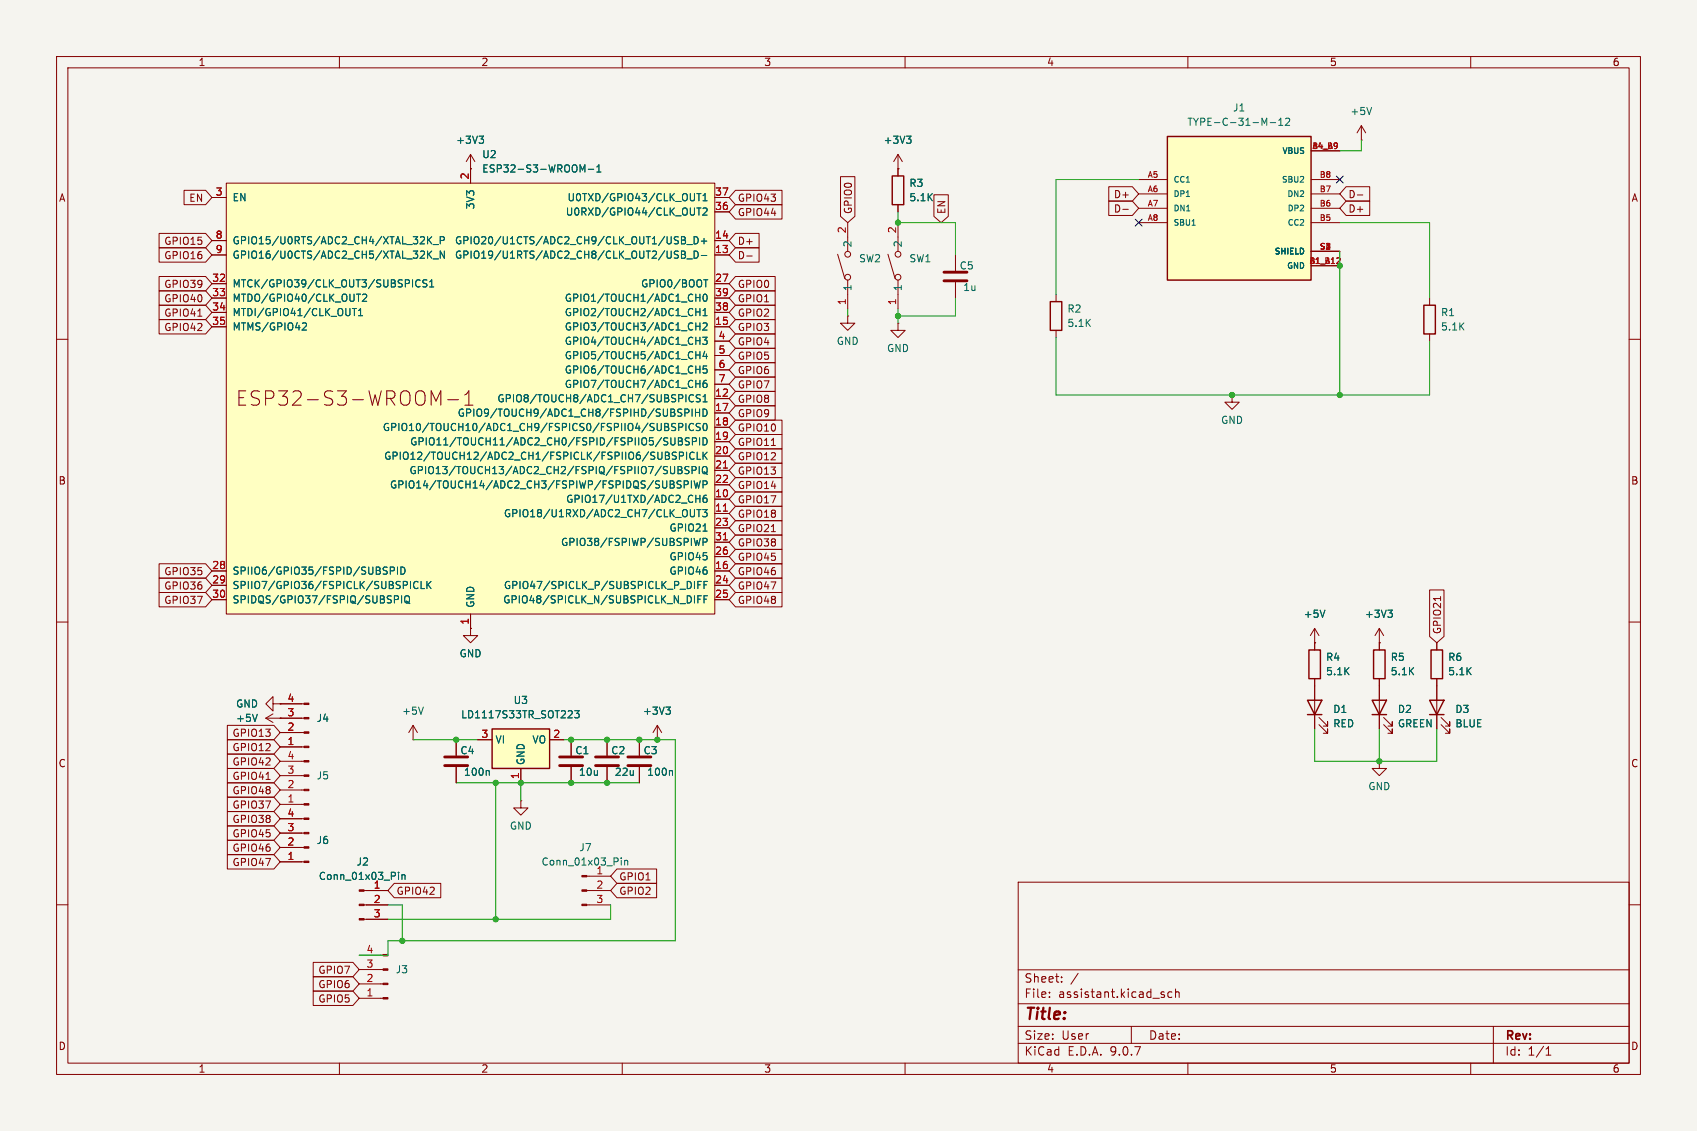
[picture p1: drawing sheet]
<svg xmlns="http://www.w3.org/2000/svg" width="300mm" height="200mm" viewBox="0 0 300 200" stroke-linecap="round" stroke-linejoin="round" font-family="sans-serif">
<path d="M0 0h300v200h-300z" fill="#f5f4ef" stroke="#f5f4ef" stroke-width=".18"/>
<g fill="none" stroke="#840000" stroke-width=".18">
<path d="M10 10h280v180h-280zM12 12h276v176h-276zM60 10v2M110 10v2M160 10v2M210 10v2M260 10v2M83.2 29.8h.1M83.2 27.3l-.8 1.3M83.2 27.3l.7 1.3M83.2 27.3v2.5M158.7 29.8h.1"/>
<path d="M158.7 27.3l-.7 1.3M158.7 27.3l.8 1.3M158.7 27.3v3.8M158.7 36.2v1.3M149.9 55.9v1.3h1.2l-1.2 1.2-1.3-1.2h1.3M149.9 55.9h.1M158.7 57.2v1.2h1.3l-1.3 1.3-1.2-1.3h1.2M158.7 57.2h.1M10 60h2M288 60h2M10 110h2M288 110h2"/>
<path d="M80.6 130.8v2.8M80.6 135.6v2.8M101 130.8v2.8M101 135.6v2.8M107.3 130.8v2.8M107.3 135.6v2.8M180 156h108v32h-108zM10 160h2M180 177.5h108M180 171.5h108M185.5 176.2v.2M185.5 175.5v.1"/>
<path d="M187.7 173.5v.2M187.7 172.8v.1M190.6 172.1l-1.3 1.9M205.7 175.9l.2 .2-.2 .3M205.7 175.4l.1 .1M207.2 175.5l-.5-.1-.2 .3v.4l.1 .2h.6M207.8 175.5l.2-.1 .4 .1 .1 .9M207.8 174.9v1.5M288 160h2M60 188v2M110 188v2M160 188v2"/>
<path d="M180 184.5h108M180 181.5h108M200 181.5v3M210 188v2M260 188v2M264 181.5v6.5M273.3 186.6h.9M273.3 185.5l.4-.4v1.5"/>
</g>
<path d="M78.6 133.9h4.1M78.6 135.4h4.1M98.9 133.9h4.1M98.9 135.4h4.1M105.3 133.9h4M105.3 135.4h4" fill="none" stroke="#840000" stroke-width=".51"/>
<path d="M84.7 24.1h.8l-.4 .5M85.2 24.6l.3 .2v.3l-.3 .2M160.3 24.1h.7l-.4 .5M160.8 24.6l.2 .2v.3l-.2 .2M86.3 136.3l.2 .1v.7" fill="none" stroke="#006464" stroke-width=".18"/>
<path d="M157.7 31.1h2.1v5.1h-2.1z" fill="none" stroke="#840000" stroke-width=".25"/>
<path d="M40 32.4h86.4v76.2h-86.4z" fill="#ffffc2"/>
<g fill="none" stroke="#840000" stroke-width=".18">
<path d="M37.5 34.9h2.5M40 32.4h86.4v76.2h-86.4zM83.2 29.8v2.6M126.4 34.9h2.5M126.4 37.5h2.5M37.5 42.5h2.5M37.5 45.1h2.5M37.5 50.2h2.5M37.5 52.7h2.5M37.5 55.2h2.5M37.5 57.8h2.5M126.4 42.5h2.5"/>
<path d="M126.4 45.1h2.5M126.4 50.2h2.5M126.4 52.7h2.5M126.4 55.2h2.5M126.4 57.8h2.5M77.1 70.9l.8-1.8v2.6M79.1 70.7h2M82.2 71.7h1.4M82.2 69.8l.7-.7v2.6M126.4 60.3h2.5M126.4 62.9h2.5M126.4 65.4h2.5"/>
<path d="M126.4 67.9h2.5M126.4 70.5h2.5M126.4 73h2.5M126.4 75.6h2.5M126.4 78.1h2.5M126.4 80.6h2.5M126.4 83.2h2.5M126.4 85.7h2.5M126.4 88.3h2.5M126.4 90.8h2.5M126.4 93.3h2.5M126.4 95.9h2.5"/>
<path d="M126.4 98.4h2.5M37.5 101h2.5M37.5 103.5h2.5M37.5 106h2.5M83.2 111.1v1.3h1.3l-1.3 1.3-1.3-1.3h1.3M83.2 111.1h.1M83.2 108.6v2.5M126.4 101h2.5M126.4 103.5h2.5M126.4 106h2.5M243.8 113.7h.1M243.8 111.1l-.7 1.3"/>
<path d="M243.8 111.1l.8 1.3M243.8 111.1v2.6M47 127h6.7M47 127l1.3 .8M48.3 124.5v1.2l-1.3-1.2 1.3-1.3v1.3h1.2M48.3 126.2l-1.3 .8M49.5 124.5h.1M49.5 127h.1M49.5 139.7h4.2M49.5 137.2h4.2M49.5 134.6h4.2M49.5 132.1h4.2"/>
<path d="M49.5 129.5h4.2M49.5 124.5h4.2M73 130.8h.1M73 128.3l-.7 1.2M73 128.3l.8 1.2M73 128.3v2.5M113 130.8v2.8M113 135.6v2.8M116.2 130.8h.1M116.2 128.3l-.8 1.2M116.2 128.3l.8 1.2M116.2 128.3v2.5"/>
<path d="M49.5 142.2h4.2M49.5 152.4h4.2M49.5 149.9h4.2M49.5 147.3h4.2M49.5 144.8h4.2M64.4 157.5h4.2M92.1 141.6v1.3h1.2l-1.2 1.2-1.3-1.2h1.3M92.1 141.6h.1M103.7 154.9h4.2M103.7 157.5h4.2M63.5 176.5h4.2M63.5 174h4.2"/>
<path d="M63.5 171.5h4.2M63.5 168.9h4.2M64.4 160h4.2M64.4 162.6h4.2M103.7 160h4.2"/>
</g>
<g fill="none" stroke="#006464" stroke-width=".18">
<path d="M103 30.1l.4-.9v1.2M104 29.9h1M105.5 30.4h.7M105.5 29.5l.4-.3v1.2M123.2 34.2h.7M123.2 36.8h.7M123.6 34.2v1.3M123.6 36.8v1.2M124.3 35.5h.7M124.3 34.6l.3-.4v1.3M124.3 36.9l.5-.1 .2 .3-.8 .9h.8M53.6 57.1l.5 .1 .1 .3-.8 .9h.8"/>
<path d="M62.3 54.6h.7M62.7 54.6v1.2M63 52h.7M63.4 52v1.3M63.4 55.8h.7M63.4 54.9l.3-.3v1.2M64.1 52.1l.5-.1 .2 .4-.8 .9h.8M74.3 49.6a.6 .6 0 0 0-.9 .4 .6 .6 0 0 0 .6 .7l.3-.1M75.5 49.5h-.5l-.2 .1v.4l.6 .2 .1 .3-.3 .2h-.5M75.6 41.9v1.2M75.6 44.4v1.3M75.8 42.4l.5 .7"/>
<path d="M75.8 44.9l.5 .8M76 50.7h.7M76 49.8l.3-.3v1.2M76.3 41.9l-.7 .7M76.3 44.4l-.7 .7M76.6 43.2h.9M76.6 45.8h.9M77.8 42.5h.6l.2-.2-.1-.3-.7-.1v1.2M78.6 44.4v1.3l-.8-1.3v1.3M119.7 44.4l.2 .1M119.9 45.2v.3M120.5 41.9h.4l.2 .2-.2 .4 .2 .1 .1 .3-.2 .2h-.5z"/>
<path d="M120.5 44.4h.4l.2 .2-.2 .4 .2 .1 .1 .3-.2 .3h-.5zM120.5 42.5h.4M120.5 45h.4M121.4 43.2h1M121.4 45.8h1M122.7 41.9a.64 .64 0 0 1 .7 .6 .64 .64 0 0 1-.7 .6zM122.7 44.4a.64 .64 0 0 1 .7 .6 .64 .64 0 0 1-.7 .7zM123 52.6h.7M123 54.6v1.2M123 55.2h.7M123 57.7h.7M123.7 52v1.3"/>
<path d="M123.7 54.6v1.2M123.7 57.1v1.3M123.7 59.6v1.3M124 42.6h.9M124 45.2h.9M124.2 59.6h.8l-.4 .5 .3 .1v.6l-.1 .1-.6-.1M124.3 55.8h.7M124.3 57.2l.5-.1 .2 .4-.8 .9h.8M124.3 54.9l.3-.3v1.2M124.4 49.5h.7M124.4 52.1l.2-.1a.68 .68 0 0 1 .4 .6 .68 .68 0 0 1-.4 .7l-.2-.1-.1-.4zM124.5 42.2v.9"/>
<path d="M124.8 49.5v1.2M119.3 77.4v1l-.1 .2-.4 .1M119.4 74.9h-.4l-.2 .1v.4l.5 .2 .1 .3-.2 .2h-.5M119.9 77.4h.5l.2 .3-.2 .3 .2 .1 .1 .3-.3 .3h-.5zM119.9 78h.5M120 75.5h.6l.1-.2v-.3l-.7-.1v1.2M121.1 73l.6-.1 .1-.1-.1-.3-.6-.2v1.3M121.3 74.9v1.2M121.4 80v1.2M121.9 77.5l-.5-.1-.2 .1v.4l.5 .2 .2 .3-.3 .3-.5-.1M122.3 72.3v1.3M122.4 78.1l.6-.1 .1-.2v-.3l-.7-.1v1.3"/>
<path d="M122.6 69.9a.6 .6 0 0 0-.8 .4 .6 .6 0 0 0 .5 .8l.3-.2M122.6 75a.6 .6 0 0 0-.8 .4 .6 .6 0 0 0 .5 .7l.3-.1M123 72.3v1.3M123 72.9h.7M123 60.2h.7M123 62.8h.7M123 65.3h.7M123 67.9h.7M123.3 80v1.2h.6M123.7 72.3v1.3M123.7 77.4v1.3M123.7 62.2v1.2"/>
<path d="M123.7 64.7v1.3M123.7 67.3v1.2M123.8 69.9l-.5-.1-.2 .1v.4l.6 .2 .1 .3-.2 .3-.5-.1M123.8 74.9h-.5l-.2 .1v.4l.6 .2 .1 .3-.2 .2h-.5M124.3 72.3a.64 .64 0 0 1 .7 .7 .64 .64 0 0 1-.7 .6zM124.3 77.4a.64 .64 0 0 1 .7 .6 .64 .64 0 0 1-.7 .7zM124.3 80v1.2M124.3 70.2l.3-.4v1.3M124.3 71.1h.7M124.4 75l.2-.1a.68 .68 0 0 1 .4 .6 .68 .68 0 0 1-.4 .6l-.2-.1-.1-.3zM124.6 62.1l-.3 .9h.8M124.9 67.3h-.4a.86 .86 0 0 0 0 1.2l.4-.1 .1-.4-.2-.3-.4 .1-.1 .2"/>
<path d="M124.9 62.6v.8M124.9 64.7h-.6v.6l.2-.1 .4 .1 .1 .1-.1 .5-.1 .1-.5-.1M125 80l-.7 .7M118.8 80.3l.8 .6-.3 .3h-.5M119.3 82.5v1l-.3 .3M119.6 80h-.5l-.3 .2M119.9 82.5h.4l.2 .2-.2 .4 .2 .1 .1 .3-.2 .3h-.5zM119.9 83.1h.4M120.1 80.6h.6l.1-.2v-.3l-.7-.1v1.2M120.4 85.1l-.5-.1-.2 .2v.3l.6 .3 .1 .3-.2 .2-.5-.1M121 85.7l.6-.1 .1-.1-.1-.3-.6-.2v1.3M121.8 82.6l-.5-.1-.2 .1v.4l.6 .2 .1 .3-.2 .3-.5-.1"/>
<path d="M122 90.1v1l.3 .3 .3-.1 .2-.2v-1M122.2 85v1.3M122.3 83.2l.7-.1 .1-.2-.1-.3-.7-.1v1.3M122.7 80.1a.6 .6 0 0 0-.8 .4 .6 .6 0 0 0 .6 .7l.2-.1M122.7 85l.3 1.3 .3-.9 .2 .9 .3-1.3M123 87.6v1.2M123 88.2h.7M123.2 90.1h.7M123.6 90.1v1.3M123.6 82.5v1.3M123.7 87.6v1.2M123.8 95.2l-.3 1.3-.2-.9-.3 .9"/>
<path d="M124.2 82.7l.3-.2a.43 .43 0 0 1 .5 .4v.4a.42 .42 0 0 1-.4 .5 .42 .42 0 0 1-.4-.5zM124.2 90.1h.8l-.4 .5 .3 .1v.6l-.1 .1-.6-.1M124.3 85.7l.6-.1 .1-.1-.1-.3-.6-.2v1.3M124.3 95.9l.6-.1 .1-.2-.1-.3-.6-.1v1.3M124.3 93.9h.7M124.4 83.5l.7 .4M124.5 80.5l.5 .7M124.9 87.6h-.4a.86 .86 0 0 0 0 1.2l.4-.1 .1-.4-.2-.2h-.4l-.1 .2M68 100.9l.3 .1 .2 .3-.3 .2h-.3M68 100.3h.5M69 100.9h.6l.1-.2v-.3l-.7-.1v1.2M69.7 106h.6l.2-.2-.1-.3-.7-.1v1.2"/>
<path d="M70.3 100.3v1.2M70.9 100.3a.64 .64 0 0 1 .7 .6 .64 .64 0 0 1-.7 .6zM71 105.4v1.2M71.6 105.5l.2-.1a.43 .43 0 0 1 .6 .4v.4a.42 .42 0 0 1-.4 .4 .42 .42 0 0 1-.5-.4zM71.8 106.3l.6 .4M72.6 102.8v1.3M73.9 102.9a.6 .6 0 0 0-.8 .5 .6 .6 0 0 0 .6 .7l.2-.1M74.4 102.8v1.3h.6M75.5 102.8v1.3M75.7 103.4l.5 .7M76.2 102.8l-.7 .7M122.8 102.8v1.3"/>
<path d="M122.8 105.4v1.2M123.4 103.4h.4M123.4 106h.4M124 102.8h-.6v1.3M124 105.4h-.6v1.2M124.5 103.4h.4M124.5 106h.4M125.1 102.8h-.6v1.3M125.1 105.4h-.6v1.2M245.4 107.9h.7l-.4 .5M245.9 108.4l.2 .2v.3l-.2 .3M45.5 126.3l-.4 1.3"/>
<path d="M74.8 125l-.4 1.3M117.7 125h.8l-.4 .5M118.3 125.5l.2 .3v.3l-.2 .2M118.7 136.3l.2 .1v.7M70.5 154.2v.2M70.5 154.7v.8M71.1 154.8l.1-.1h.3l.1 .8M71.1 154.7v.8M109.8 151.7v.1M109.8 152.1v.9M110.4 152.1v.9M110.4 152.3l.2-.2 .3 .1 .1 .8"/>
</g>
<path d="M127.9 82.8h.7M127.9 90.4h.7M127.9 95.5h.7" fill="none" stroke="#a90000" stroke-width=".18"/>
<path d="M111 133.9h4.1M111 135.4h4.1" fill="none" stroke="#840000" stroke-width=".51"/>
<g fill="#840000" stroke="#840000" stroke-width=".18">
<path d="M102.9 154.8h.8v.3h-.8z"/>
<path d="M102.9 157.4h.8v.2h-.8z"/>
<path d="M102.9 159.9h.8v.2h-.8z"/>
<path d="M53.7 142.1h.9v.3h-.9z"/>
<path d="M53.7 139.6h.9v.2h-.9z"/>
<path d="M53.7 137h.9v.3h-.9z"/>
<path d="M53.7 134.5h.9v.2h-.9z"/>
<path d="M53.7 132h.9v.2h-.9z"/>
<path d="M53.7 129.4h.9v.3h-.9z"/>
<path d="M53.7 126.9h.9v.2h-.9z"/>
<path d="M53.7 124.3h.9v.3h-.9z"/>
<path d="M63.5 157.4h.9v.2h-.9z"/>
<path d="M63.5 159.9h.9v.2h-.9z"/>
<path d="M63.5 162.4h.9v.3h-.9z"/>
<path d="M67.7 176.4h.9v.3h-.9z"/>
<path d="M67.7 173.9h.9v.2h-.9z"/>
<path d="M67.7 171.3h.9v.3h-.9z"/>
<path d="M67.7 168.8h.9v.2h-.9z"/>
<path d="M53.7 152.3h.9v.2h-.9z"/>
<path d="M53.7 149.7h.9v.3h-.9z"/>
<path d="M53.7 147.2h.9v.2h-.9z"/>
<path d="M53.7 144.7h.9v.2h-.9z"/>
</g>
<path d="M87 128.9h10.2v7h-10.2z" fill="#ffffc2"/>
<path d="M185.7 53.3h2v5.1h-2zM251.7 54h2v5.1h-2zM242.8 114.9h2.1v5.1h-2.1zM87 128.9h10.2v7h-10.2zM242.6 123.8h2.5l-1.3 2.6zM242.6 126.4h2.5M252.7 123.8h2.6l-1.3 2.6zM252.7 126.4h2.6" fill="none" stroke="#840000" stroke-width=".25"/>
<g fill="none" stroke="#840000" stroke-width=".18">
<path d="M149.9 39.4v5.1M158.7 39.4v5.1M148.1 45l1.2 4.3M149.9 49.5v5.1M157 45l1.2 4.3M158.7 49.5v5.1M186.7 52.1v1.2M186.7 58.4v1.3M252.7 52.7v1.3M252.7 59.1v1.2M217.8 69.9v1.2h1.3l-1.3 1.3-1.3-1.3h1.3M217.8 69.9h.1"/>
<path d="M243.8 113.7v1.2M84.5 130.8h2.5M92.1 135.9v2.5M97.2 130.8h2.5M243.8 120v8.9M244.6 128.1l1.5 1.6v-.8v.8h-.7M244.6 126.9l1.5 1.5v-.8v.8h-.7M254 121.3v7.6M254.8 128.1l1.5 1.6v-.8v.8h-.8M254.8 126.9l1.5 1.5v-.8v.8h-.8"/>
<circle cx="149.9" cy="45" r=".51"/>
<circle cx="149.9" cy="49" r=".51"/>
<circle cx="158.7" cy="45" r=".51"/>
<circle cx="158.7" cy="49" r=".51"/>
</g>
<path d="M101.6 125.7h.8l-.4 .5 .3 .1v.5l-.2 .1-.5-.1" fill="none" stroke="#006464" stroke-width=".18"/>
<path d="M206.4 24.1h25.4v25.4h-25.4z" fill="#ffffc2"/>
<path d="M206.4 24.1h25.4v25.4h-25.4zM231.4 114.9h2v5.1h-2zM253 114.9h2v5.1h-2zM231.1 123.8h2.6l-1.3 2.6zM231.1 126.4h2.6" fill="none" stroke="#840000" stroke-width=".25"/>
<g fill="none" stroke="#840000" stroke-width=".18">
<path d="M32.5 33.7h3.9l1.1 1.2-1.1 1.3h-3.9zM37.5 34.9h2.5M83.2 29.8h.1M83.2 29.8v2.6M126.4 34.9h2.5M126.4 37.5h2.5M130 33.7h8.2v2.5h-8.2l-1.1-1.3zM130 36.2h8.2v2.5h-8.2l-1.1-1.2zM148.6 31.2h2.5v7.1l-1.2 1.1-1.3-1.1zM158.7 29.8h.1M158.7 29.8v1.3M158.7 36.2v1.3"/>
<path d="M165.1 34.4h2.5v3.9l-1.2 1.1-1.3-1.1zM196 33h4.2l1.1 1.3-1.1 1.3h-4.2zM196 35.6h4.2l1.1 1.2-1.1 1.3h-4.2zM198.5 37h1M201.3 31.8h5.1M201.3 34.3h5.1M201.3 36.8h5.1M201.3 39.4h5.1M231.8 31.8h5.1M231.8 34.3h5.1M231.8 36.8h5.1M231.8 39.4h5.1"/>
<path d="M231.8 26.7h5.1M238 35.6h4.1v2.5h-4.1l-1.1-1.3zM238 33h4.1v2.6h-4.1l-1.1-1.3zM240 34.5h.9M240.7 24.8h.1M240.7 22.2l-.8 1.3M240.7 22.2l.7 1.3M240.7 22.2v2.6M28.1 43.8h8.3l1.1 1.3-1.1 1.3h-8.3zM28.1 51.4h8.3l1.1 1.3-1.1 1.3h-8.3zM28.1 54h8.3l1.1 1.2-1.1 1.3h-8.3zM28.1 48.9h8.3l1.1 1.3-1.1 1.2h-8.3z"/>
<path d="M28.1 56.5h8.3l1.1 1.3-1.1 1.3h-8.3zM28.1 41.3h8.3l1.1 1.2-1.1 1.3h-8.3zM35 55.9h.7M37.5 42.5h2.5M37.5 45.1h2.5M37.5 50.2h2.5M37.5 52.7h2.5M37.5 55.2h2.5M37.5 57.8h2.5M126.4 42.5h2.5M126.4 45.1h2.5M126.4 50.2h2.5"/>
<path d="M126.4 52.7h2.5M126.4 55.2h2.5M126.4 57.8h2.5M130 41.3h4.2v2.5h-4.2l-1.1-1.3zM130 56.5h7v2.6h-7l-1.1-1.3zM130 59.1h7v2.5h-7l-1.1-1.3zM130 43.8h4.2v2.6h-4.2l-1.1-1.3zM130 48.9h7v2.5h-7l-1.1-1.2zM130 51.4h7v2.6h-7l-1.1-1.3zM130 54h7v2.5h-7l-1.1-1.3zM132 45.3h1M168.9 45.1v2.8"/>
<path d="M168.9 49.9v2.8M231.8 44.5h5.1M231.8 47h5.1M126.4 60.3h2.5M126.4 62.9h2.5M126.4 65.4h2.5M126.4 67.9h2.5M126.4 70.5h2.5M126.4 73h2.5M126.4 75.6h2.5M126.4 78.1h2.5M130 71.8h7v2.5h-7l-1.1-1.3z"/>
<path d="M130 69.2h7v2.6h-7l-1.1-1.3zM130 66.7h7v2.5h-7l-1.1-1.3zM130 79.4h8.2v2.5h-8.2l-1.1-1.3zM130 74.3h8.2v2.5h-8.2l-1.1-1.2zM130 76.8h8.2v2.6h-8.2l-1.1-1.3zM130 61.6h7v2.5h-7l-1.1-1.2zM130 64.1h7v2.6h-7l-1.1-1.3zM136.4 78.8h.7M28.1 99.7h8.3l1.1 1.3-1.1 1.2h-8.3zM126.4 80.6h2.5M126.4 83.2h2.5M126.4 85.7h2.5"/>
<path d="M126.4 88.3h2.5M126.4 90.8h2.5M126.4 93.3h2.5M126.4 95.9h2.5M126.4 98.4h2.5M130 92.1h8.2v2.5h-8.2l-1.1-1.3zM130 81.9h8.2v2.6h-8.2l-1.1-1.3zM130 84.5h8.2v2.5h-8.2l-1.1-1.3zM130 87h8.2v2.5h-8.2l-1.1-1.2zM130 94.6h8.2v2.6h-8.2l-1.1-1.3zM130 89.5h8.2v2.6h-8.2l-1.1-1.3zM130 99.7h8.2v2.5h-8.2l-1.1-1.2z"/>
<path d="M130 97.2h8.2v2.5h-8.2l-1.1-1.3zM136.4 94h.7M28.1 102.2h8.3l1.1 1.3-1.1 1.3h-8.3zM28.1 104.8h8.3l1.1 1.2-1.1 1.3h-8.3zM37.5 101h2.5M37.5 103.5h2.5M37.5 106h2.5M83.2 111.1h.1M83.2 108.6v2.5M126.4 101h2.5M126.4 103.5h2.5M126.4 106h2.5"/>
<path d="M130 102.2h8.2v2.6h-8.2l-1.1-1.3zM130 104.8h8.2v2.5h-8.2l-1.1-1.3zM232.4 113.7h.1M232.4 111.1l-.8 1.3M232.4 111.1l.8 1.3M232.4 111.1v3.8M243.8 113.7h.1M243.8 113.7v1.2M252.7 104.3h2.6v8.3l-1.3 1.1-1.3-1.1zM254 113.7v1.2M254.7 105.5v.7M40.2 128.3h8.2l1.1 1.2-1.1 1.3h-8.2z"/>
<path d="M40.2 130.8h8.2l1.1 1.3-1.1 1.3h-8.2zM40.2 133.3h8.2l1.1 1.3-1.1 1.3h-8.2zM40.2 135.9h8.2l1.1 1.3-1.1 1.2h-8.2zM40.2 138.4h8.2l1.1 1.3-1.1 1.3h-8.2zM47 137.8h.8M49.5 127h.1M49.5 124.5h.1M49.5 132.1h3.8M49.5 129.5h3.8M49.5 127h3.8M49.5 124.5h3.8M80.6 130.8v2.8"/>
<path d="M80.6 135.6v2.8M84.5 130.8h2.5M92.1 135.9v2.5M97.2 130.8h2.5M101 130.8v2.8M101 135.6v2.8M107.3 130.8v2.8M107.3 135.6v2.8M113 130.8v2.8M113 135.6v2.8M116.2 130.8h.1M232.4 120v8.9"/>
<path d="M233.2 128.1l1.5 1.6v-.8v.8h-.8M233.2 126.9l1.5 1.5v-.8v.8h-.8M243.8 134.6v1.3h1.3l-1.3 1.3-1.2-1.3h1.2M243.8 134.6h.1M243.8 120v3.8M243.8 126.4v2.5M254 120v3.8M254 126.4v2.5M40.2 143.5h8.2l1.1 1.3-1.1 1.3h-8.2zM40.2 141h8.2l1.1 1.2-1.1 1.3h-8.2zM40.2 151.1h8.2l1.1 1.3-1.1 1.3h-8.2zM40.2 148.6h8.2l1.1 1.3-1.1 1.2h-8.2z"/>
<path d="M40.2 146h8.2l1.1 1.3-1.1 1.3h-8.2zM49.5 152.4h3.8M49.5 149.9h3.8M49.5 147.3h3.8M49.5 144.8h3.8M64.8 157.5h3.8M69.7 156.2h8.2v2.6h-8.2l-1.1-1.3zM109.1 153.7h7v2.5h-7l-1.2-1.3zM109.1 156.2h7v2.6h-7l-1.2-1.3zM55.4 175.3h7l1.1 1.2-1.1 1.3h-7zM55.4 170.2h7l1.1 1.3-1.1 1.2h-7zM55.4 172.7h7l1.1 1.3-1.1 1.3h-7z"/>
<path d="M64.8 160h3.8M64.8 162.6h3.8"/>
</g>
<g fill="none" stroke="#006464" stroke-width=".18">
<path d="M242.5 19l-.4 1.3M84.7 24.1h.8l-.4 .5M85.2 24.6l.3 .2v.3l-.3 .2M103 30.1l.4-.9v1.2M104 29.9h1M105.5 30.4h.7M105.5 29.5l.4-.3v1.2M123.2 34.2h.7M123.2 36.8h.7M123.6 34.2v1.3M123.6 36.8v1.2M124.3 35.5h.7"/>
<path d="M124.3 34.6l.3-.4v1.3M124.3 36.9l.5-.1 .2 .3-.8 .9h.8M160.3 24.1h.7l-.4 .5M160.8 24.6l.2 .2v.3l-.2 .2M210.7 39.8h.6M224.5 21.7h1M226.1 22.2h.7M226.1 21.3l.3-.4v1.3M227.3 21l.5-.1 .2 .4-.8 .9h.8M53.6 57.1l.5 .1 .1 .3-.8 .9h.8M62.3 54.6h.7M62.7 54.6v1.2"/>
<path d="M63 52h.7M63.4 52v1.3M63.4 55.8h.7M63.4 54.9l.3-.3v1.2M64.1 52.1l.5-.1 .2 .4-.8 .9h.8M74.3 49.6a.6 .6 0 0 0-.9 .4 .6 .6 0 0 0 .6 .7l.3-.1M75.5 49.5h-.5l-.2 .1v.4l.6 .2 .1 .3-.3 .2h-.5M75.6 41.9v1.2M75.6 44.4v1.3M75.8 42.4l.5 .7M75.8 44.9l.5 .8M76 50.7h.7"/>
<path d="M76 49.8l.3-.3v1.2M76.3 41.9l-.7 .7M76.3 44.4l-.7 .7M76.6 43.2h.9M76.6 45.8h.9M77.8 42.5h.6l.2-.2-.1-.3-.7-.1v1.2M78.6 44.4v1.3l-.8-1.3v1.3M119.7 44.4l.2 .1M119.9 45.2v.3M120.5 41.9h.4l.2 .2-.2 .4 .2 .1 .1 .3-.2 .2h-.5zM120.5 44.4h.4l.2 .2-.2 .4 .2 .1 .1 .3-.2 .3h-.5zM120.5 42.5h.4"/>
<path d="M120.5 45h.4M121.4 43.2h1M121.4 45.8h1M122.7 41.9a.64 .64 0 0 1 .7 .6 .64 .64 0 0 1-.7 .6zM122.7 44.4a.64 .64 0 0 1 .7 .6 .64 .64 0 0 1-.7 .7zM123 52.6h.7M123 54.6v1.2M123 55.2h.7M123 57.7h.7M123.7 52v1.3M123.7 54.6v1.2M123.7 57.1v1.3"/>
<path d="M123.7 59.6v1.3M124 42.6h.9M124 45.2h.9M124.2 59.6h.8l-.4 .5 .3 .1v.6l-.1 .1-.6-.1M124.3 55.8h.7M124.3 57.2l.5-.1 .2 .4-.8 .9h.8M124.3 54.9l.3-.3v1.2M124.4 49.5h.7M124.4 52.1l.2-.1a.68 .68 0 0 1 .4 .6 .68 .68 0 0 1-.4 .7l-.2-.1-.1-.4zM124.5 42.2v.9M124.8 49.5v1.2M119.3 77.4v1l-.1 .2-.4 .1"/>
<path d="M119.4 74.9h-.4l-.2 .1v.4l.5 .2 .1 .3-.2 .2h-.5M119.9 77.4h.5l.2 .3-.2 .3 .2 .1 .1 .3-.3 .3h-.5zM119.9 78h.5M120 75.5h.6l.1-.2v-.3l-.7-.1v1.2M121.1 73l.6-.1 .1-.1-.1-.3-.6-.2v1.3M121.3 74.9v1.2M121.4 80v1.2M121.9 77.5l-.5-.1-.2 .1v.4l.5 .2 .2 .3-.3 .3-.5-.1M122.3 72.3v1.3M122.4 78.1l.6-.1 .1-.2v-.3l-.7-.1v1.3M122.6 69.9a.6 .6 0 0 0-.8 .4 .6 .6 0 0 0 .5 .8l.3-.2M122.6 75a.6 .6 0 0 0-.8 .4 .6 .6 0 0 0 .5 .7l.3-.1"/>
<path d="M123 72.3v1.3M123 72.9h.7M123 60.2h.7M123 62.8h.7M123 65.3h.7M123 67.9h.7M123.3 80v1.2h.6M123.7 72.3v1.3M123.7 77.4v1.3M123.7 62.2v1.2M123.7 64.7v1.3M123.7 67.3v1.2"/>
<path d="M123.8 69.9l-.5-.1-.2 .1v.4l.6 .2 .1 .3-.2 .3-.5-.1M123.8 74.9h-.5l-.2 .1v.4l.6 .2 .1 .3-.2 .2h-.5M124.3 72.3a.64 .64 0 0 1 .7 .7 .64 .64 0 0 1-.7 .6zM124.3 77.4a.64 .64 0 0 1 .7 .6 .64 .64 0 0 1-.7 .7zM124.3 80v1.2M124.3 70.2l.3-.4v1.3M124.3 71.1h.7M124.4 75l.2-.1a.68 .68 0 0 1 .4 .6 .68 .68 0 0 1-.4 .6l-.2-.1-.1-.3zM124.6 62.1l-.3 .9h.8M124.9 67.3h-.4a.86 .86 0 0 0 0 1.2l.4-.1 .1-.4-.2-.3-.4 .1-.1 .2M124.9 62.6v.8M124.9 64.7h-.6v.6l.2-.1 .4 .1 .1 .1-.1 .5-.1 .1-.5-.1"/>
<path d="M125 80l-.7 .7M118.8 80.3l.8 .6-.3 .3h-.5M119.3 82.5v1l-.3 .3M119.6 80h-.5l-.3 .2M119.9 82.5h.4l.2 .2-.2 .4 .2 .1 .1 .3-.2 .3h-.5zM119.9 83.1h.4M120.1 80.6h.6l.1-.2v-.3l-.7-.1v1.2M120.4 85.1l-.5-.1-.2 .2v.3l.6 .3 .1 .3-.2 .2-.5-.1M121 85.7l.6-.1 .1-.1-.1-.3-.6-.2v1.3M121.8 82.6l-.5-.1-.2 .1v.4l.6 .2 .1 .3-.2 .3-.5-.1M122 90.1v1l.3 .3 .3-.1 .2-.2v-1M122.2 85v1.3"/>
<path d="M122.3 83.2l.7-.1 .1-.2-.1-.3-.7-.1v1.3M122.7 80.1a.6 .6 0 0 0-.8 .4 .6 .6 0 0 0 .6 .7l.2-.1M122.7 85l.3 1.3 .3-.9 .2 .9 .3-1.3M123 87.6v1.2M123 88.2h.7M123.2 90.1h.7M123.6 90.1v1.3M123.6 82.5v1.3M123.7 87.6v1.2M123.8 95.2l-.3 1.3-.2-.9-.3 .9M124.2 82.7l.3-.2a.43 .43 0 0 1 .5 .4v.4a.42 .42 0 0 1-.4 .5 .42 .42 0 0 1-.4-.5zM124.2 90.1h.8l-.4 .5 .3 .1v.6l-.1 .1-.6-.1"/>
<path d="M124.3 85.7l.6-.1 .1-.1-.1-.3-.6-.2v1.3M124.3 95.9l.6-.1 .1-.2-.1-.3-.6-.1v1.3M124.3 93.9h.7M124.4 83.5l.7 .4M124.5 80.5l.5 .7M124.9 87.6h-.4a.86 .86 0 0 0 0 1.2l.4-.1 .1-.4-.2-.2h-.4l-.1 .2M68 100.9l.3 .1 .2 .3-.3 .2h-.3M68 100.3h.5M69 100.9h.6l.1-.2v-.3l-.7-.1v1.2M69.7 106h.6l.2-.2-.1-.3-.7-.1v1.2M70.3 100.3v1.2M70.9 100.3a.64 .64 0 0 1 .7 .6 .64 .64 0 0 1-.7 .6z"/>
<path d="M71 105.4v1.2M71.6 105.5l.2-.1a.43 .43 0 0 1 .6 .4v.4a.42 .42 0 0 1-.4 .4 .42 .42 0 0 1-.5-.4zM71.8 106.3l.6 .4M72.6 102.8v1.3M73.9 102.9a.6 .6 0 0 0-.8 .5 .6 .6 0 0 0 .6 .7l.2-.1M74.4 102.8v1.3h.6M75.5 102.8v1.3M75.7 103.4l.5 .7M76.2 102.8l-.7 .7M122.8 102.8v1.3M122.8 105.4v1.2M123.4 103.4h.4"/>
<path d="M123.4 106h.4M124 102.8h-.6v1.3M124 105.4h-.6v1.2M124.5 103.4h.4M124.5 106h.4M125.1 102.8h-.6v1.3M125.1 105.4h-.6v1.2M234.2 107.9l-.4 1.3M245.4 107.9h.7l-.4 .5M245.9 108.4l.2 .2v.3l-.2 .3M45.5 126.3l-.4 1.3M86.3 136.3l.2 .1v.7"/>
<path d="M101.6 125.7h.8l-.4 .5 .3 .1v.5l-.2 .1-.5-.1M117.7 125h.8l-.4 .5M118.3 125.5l.2 .3v.3l-.2 .2M118.7 136.3l.2 .1v.7M70.5 154.2v.2M70.5 154.7v.8M71.1 154.7v.8M71.1 154.8l.1-.1h.3l.1 .8"/>
</g>
<path d="M236.3 46.6h.6M236.9 45.7v.3M127.9 82.8h.7M127.9 90.4h.7M127.9 95.5h.7" fill="none" stroke="#a90000" stroke-width=".18"/>
<path d="M166.9 48.1h4M166.9 49.7h4" fill="none" stroke="#840000" stroke-width=".51"/>
<g fill="none" stroke="#009600" stroke-width=".18">
<path d="M158.7 37.5v1.9h10.2v5.7M201.3 31.8h-14.6v20.3M236.9 39.4h15.8v13.3M240.7 24.8v1.9h-3.8M149.9 54.6v1.3M158.7 54.6v2.6M168.9 52.7v3.2h-10.2M186.7 59.7v10.2h66v-9.6M236.9 44.5v25.4M73 130.8h11.5M80.6 138.4h32.4M87.6 138.4v24.2"/>
<path d="M92.1 138.4v3.2M99.7 130.8h19.7v35.6h-50.8v2.5h-5.1M232.4 128.9v5.7h21.6v-5.7M243.8 128.9v5.7M68.6 160h2.5v6.4M107.9 160v2.6h-39.3"/>
</g>
<path d="M200.7 38.8l1.2 1.2M201.9 38.8l-1.2 1.2M236.2 31.1l1.3 1.3M237.5 31.1l-1.3 1.3" fill="none" stroke="#000084" stroke-width=".18"/>
<g fill="#009600" stroke="#009600" stroke-width=".18">
<circle cx="158.7" cy="39.4" r=".46"/>
<circle cx="158.7" cy="55.9" r=".46"/>
<circle cx="92.1" cy="138.4" r=".46"/>
<circle cx="80.6" cy="130.8" r=".46"/>
<circle cx="107.3" cy="130.8" r=".46"/>
<circle cx="113" cy="130.8" r=".46"/>
<circle cx="71.1" cy="166.4" r=".46"/>
<circle cx="87.6" cy="162.6" r=".46"/>
<circle cx="116.2" cy="130.8" r=".46"/>
<circle cx="101" cy="138.4" r=".46"/>
<circle cx="107.3" cy="138.4" r=".46"/>
<circle cx="101" cy="130.8" r=".46"/>
<circle cx="87.6" cy="138.4" r=".46"/>
<circle cx="236.9" cy="47" r=".46"/>
<circle cx="243.8" cy="134.6" r=".46"/>
<circle cx="236.9" cy="69.9" r=".46"/>
<circle cx="217.8" cy="69.9" r=".46"/>
</g>
<text font-size="3.5" fill="#840000" x="41.7" y="72">ESP32-S3-WROOM-1</text>
<text font-size="2.8" fill="#840000" x="181" y="180.9">Title:</text>
<g font-size="2.1" fill="#840000">
<text x="181" y="174">Sheet:</text>
<text x="181" y="176.7">File:</text>
<text x="187.1" y="176.7">assistant.kicad_sch</text>
<text x="181" y="184.1">Size:</text>
<text x="187.7" y="184.1">User</text>
<text x="203" y="184.1">Date:</text>
<text x="266" y="184.3">Rev:</text>
<text x="181" y="186.9">KiCad</text>
<text x="188.7" y="186.9">E.D.A.</text>
<text x="196.3" y="186.9">9.0.7</text>
<text x="266" y="186.9">Id:</text>
<text x="270.1" y="186.9">1/1</text>
</g>
<g font-size="1.8" fill="#840000">
<text x="35" y="11.9">1</text>
<text x="85" y="11.9">2</text>
<text x="135" y="11.9">3</text>
<text x="185" y="11.9">4</text>
<text x="235" y="11.9">5</text>
<text x="285" y="11.9">6</text>
<text x="10.3" y="35.9">A</text>
<text x="33.4" y="35.9">EN</text>
<text x="130.3" y="35.9">GPIO43</text>
<text x="196.8" y="35.2">D+</text>
<text x="238.3" y="35.2">D-</text>
<text x="288.3" y="35.9">A</text>
<text x="130.3" y="38.4">GPIO44</text>
<text x="150.8" y="37.9" transform="rotate(-90 150.8 37.9)">GPIO0</text>
<text x="167.3" y="37.9" transform="rotate(-90 167.3 37.9)">EN</text>
<text x="196.8" y="37.8">D-</text>
<text x="238.3" y="37.8">D+</text>
<text x="28.9" y="46">GPIO16</text>
<text x="28.9" y="43.5">GPIO15</text>
<text x="130.3" y="43.5">D+</text>
<text x="130.3" y="46">D-</text>
<text x="28.9" y="53.7">GPIO40</text>
<text x="28.9" y="51.1">GPIO39</text>
<text x="130.3" y="51.1">GPIO0</text>
<text x="130.3" y="53.7">GPIO1</text>
<text x="28.9" y="56.2">GPIO41</text>
<text x="28.9" y="58.7">GPIO42</text>
<text x="130.3" y="58.7">GPIO3</text>
<text x="130.3" y="56.2">GPIO2</text>
<text x="130.3" y="61.3">GPIO4</text>
<text x="130.3" y="63.8">GPIO5</text>
<text x="130.3" y="71.4">GPIO8</text>
<text x="130.3" y="68.9">GPIO7</text>
<text x="130.3" y="66.4">GPIO6</text>
<text x="130.3" y="74">GPIO9</text>
<text x="130.3" y="76.5">GPIO10</text>
<text x="130.3" y="81.6">GPIO12</text>
<text x="130.3" y="79.1">GPIO11</text>
<text x="10.3" y="85.9">B</text>
<text x="130.3" y="84.1">GPIO13</text>
<text x="130.3" y="86.7">GPIO14</text>
<text x="130.3" y="89.2">GPIO17</text>
<text x="288.3" y="85.9">B</text>
<text x="130.3" y="94.3">GPIO21</text>
<text x="130.3" y="91.8">GPIO18</text>
<text x="28.9" y="101.9">GPIO35</text>
<text x="130.3" y="96.8">GPIO38</text>
<text x="130.3" y="101.9">GPIO46</text>
<text x="130.3" y="99.4">GPIO45</text>
<text x="28.9" y="104.5">GPIO36</text>
<text x="28.9" y="107">GPIO37</text>
<text x="130.3" y="104.5">GPIO47</text>
<text x="130.3" y="107">GPIO48</text>
<text x="255" y="112.2" transform="rotate(-90 255 112.2)">GPIO21</text>
<text x="41" y="130.5">GPIO13</text>
<text x="10.3" y="135.9">C</text>
<text x="41" y="133">GPIO12</text>
<text x="41" y="135.6">GPIO42</text>
<text x="288.3" y="135.9">C</text>
<text x="41" y="138.1">GPIO41</text>
<text x="41" y="143.2">GPIO37</text>
<text x="41" y="140.7">GPIO48</text>
<text x="41" y="145.7">GPIO38</text>
<text x="41" y="148.3">GPIO45</text>
<text x="41" y="153.4">GPIO47</text>
<text x="41" y="150.8">GPIO46</text>
<text x="109.4" y="155.9">GPIO1</text>
<text x="70" y="158.4">GPIO42</text>
<text x="109.4" y="158.4">GPIO2</text>
<text x="56.2" y="172.4">GPIO7</text>
<text x="56.2" y="177.5">GPIO5</text>
<text x="56.2" y="174.9">GPIO6</text>
<text x="10.3" y="185.9">D</text>
<text x="288.3" y="185.9">D</text>
<text x="35" y="189.9">1</text>
<text x="85" y="189.9">2</text>
<text x="135" y="189.9">3</text>
<text x="185" y="189.9">4</text>
<text x="235" y="189.9">5</text>
<text x="285" y="189.9">6</text>
</g>
<g font-size="1.8" fill="#006464">
<text x="209.8" y="22.5">TYPE-C-31-M-12</text>
<text x="217.9" y="19.9">J1</text>
<text x="238.6" y="20.5">+5V</text>
<text x="80.5" y="25.6">+3V3</text>
<text x="85.2" y="28.2">U2</text>
<text x="156.1" y="25.6">+3V3</text>
<text x="41" y="35.8">EN</text>
<text x="85.2" y="30.7">ESP32-S3-WROOM-1</text>
<text x="100.2" y="35.8">U0TXD/GPIO43/CLK_OUT1</text>
<text x="160.7" y="33.2">R3</text>
<text x="160.7" y="35.8">5.1K</text>
<text x="84" y="37.1" transform="rotate(-90 84 37.1)">3V3</text>
<text x="99.9" y="38.3">U0RXD/GPIO44/CLK_OUT2</text>
<text x="41" y="43.4">GPIO15/U0RTS/ADC2_CH4/XTAL_32K_P</text>
<text x="41" y="45.9">GPIO16/U0CTS/ADC2_CH5/XTAL_32K_N</text>
<text x="80.3" y="43.4">GPIO20/U1CTS/ADC2_CH9/CLK_OUT1/USB_D+</text>
<text x="80.3" y="45.9">GPIO19/U1RTS/ADC2_CH8/CLK_OUT2/USB_D-</text>
<text x="150.7" y="43.8" transform="rotate(-90 150.7 43.8)">2</text>
<text x="151.8" y="46.6">SW2</text>
<text x="159.6" y="43.8" transform="rotate(-90 159.6 43.8)">2</text>
<text x="160.7" y="46.6">SW1</text>
<text x="169.6" y="47.9">C5</text>
<text x="41" y="51">MTCK/GPIO39/CLK_OUT3/SUBSPICS1</text>
<text x="41" y="53.6">MTDO/GPIO40/CLK_OUT2</text>
<text x="99.7" y="53.6">GPIO1/TOUCH1/ADC1_CH0</text>
<text x="113.2" y="51">GPIO0/BOOT</text>
<text x="150.7" y="51.6" transform="rotate(-90 150.7 51.6)">1</text>
<text x="159.6" y="51.6" transform="rotate(-90 159.6 51.6)">1</text>
<text x="170.2" y="51.7">1u</text>
<text x="41" y="56.1">MTDI/GPIO41/CLK_OUT1</text>
<text x="41" y="58.6">MTMS/GPIO42</text>
<text x="99.7" y="56.1">GPIO2/TOUCH2/ADC1_CH1</text>
<text x="99.7" y="58.6">GPIO3/TOUCH3/ADC1_CH2</text>
<text x="188.6" y="55.5">R2</text>
<text x="188.6" y="58">5.1K</text>
<text x="254.6" y="56.1">R1</text>
<text x="254.6" y="58.6">5.1K</text>
<text x="99.7" y="61.2">GPIO4/TOUCH4/ADC1_CH3</text>
<text x="99.7" y="63.7">GPIO5/TOUCH5/ADC1_CH4</text>
<text x="147.8" y="61.2">GND</text>
<text x="156.7" y="62.5">GND</text>
<text x="87.8" y="71.3">GPIO8/TOUCH8/ADC1_CH7/SUBSPICS1</text>
<text x="99.7" y="66.3">GPIO6/TOUCH6/ADC1_CH5</text>
<text x="99.7" y="68.8">GPIO7/TOUCH7/ADC1_CH6</text>
<text x="67.6" y="76.4">GPIO10/TOUCH10/ADC1_CH9/FSPICS0/FSPIIO4/SUBSPICS0</text>
<text x="80.8" y="73.9">GPIO9/TOUCH9/ADC1_CH8/FSPIHD/SUBSPIHD</text>
<text x="215.8" y="75.2">GND</text>
<text x="67.8" y="81.5">GPIO12/TOUCH12/ADC2_CH1/FSPICLK/FSPIIO6/SUBSPICLK</text>
<text x="72.4" y="79">GPIO11/TOUCH11/ADC2_CH0/FSPID/FSPIIO5/SUBSPID</text>
<text x="68.8" y="86.6">GPIO14/TOUCH14/ADC2_CH3/FSPIWP/FSPIDQS/SUBSPIWP</text>
<text x="72.3" y="84">GPIO13/TOUCH13/ADC2_CH2/FSPIQ/FSPIIO7/SUBSPIQ</text>
<text x="100" y="89.1">GPIO17/U1TXD/ADC2_CH6</text>
<text x="89" y="91.7">GPIO18/U1RXD/ADC2_CH7/CLK_OUT3</text>
<text x="118.3" y="94.2">GPIO21</text>
<text x="41" y="101.8">SPIIO6/GPIO35/FSPID/SUBSPID</text>
<text x="99.1" y="96.7">GPIO38/FSPIWP/SUBSPIWP</text>
<text x="118.3" y="99.3">GPIO45</text>
<text x="118.3" y="101.8">GPIO46</text>
<text x="41" y="104.4">SPIIO7/GPIO36/FSPICLK/SUBSPICLK</text>
<text x="41" y="106.9">SPIDQS/GPIO37/FSPIQ/SUBSPIQ</text>
<text x="84" y="107.6" transform="rotate(-90 84 107.6)">GND</text>
<text x="88.9" y="106.9">GPIO48/SPICLK_N/SUBSPICLK_N_DIFF</text>
<text x="89" y="104.4">GPIO47/SPICLK_P/SUBSPICLK_P_DIFF</text>
<text x="230.4" y="109.4">+5V</text>
<text x="241.2" y="109.4">+3V3</text>
<text x="81.1" y="116.4">GND</text>
<text x="234.3" y="117.1">R4</text>
<text x="234.3" y="119.6">5.1K</text>
<text x="245.8" y="117.1">R5</text>
<text x="245.8" y="119.6">5.1K</text>
<text x="255.9" y="117.1">R6</text>
<text x="255.9" y="119.6">5.1K</text>
<text x="41.6" y="125.3">GND</text>
<text x="90.7" y="124.7">U3</text>
<text x="41.6" y="127.9">+5V</text>
<text x="55.9" y="127.9">J4</text>
<text x="71" y="126.6">+5V</text>
<text x="81.4" y="127.2">LD1117S33TR_SOT223</text>
<text x="87.5" y="131.7">VI</text>
<text x="94" y="131.7">VO</text>
<text x="113.6" y="126.6">+3V3</text>
<text x="235.6" y="126.3">D1</text>
<text x="235.6" y="128.8">RED</text>
<text x="247" y="126.3">D2</text>
<text x="247" y="128.8">GREEN</text>
<text x="257.2" y="126.3">D3</text>
<text x="257.2" y="128.8">BLUE</text>
<text x="81.3" y="133.6">C4</text>
<text x="81.9" y="137.4">100n</text>
<text x="92.9" y="135.4" transform="rotate(-90 92.9 135.4)">GND</text>
<text x="101.6" y="133.6">C1</text>
<text x="102.2" y="137.4">10u</text>
<text x="108" y="133.6">C2</text>
<text x="108.6" y="137.4">22u</text>
<text x="113.7" y="133.6">C3</text>
<text x="114.3" y="137.4">100n</text>
<text x="55.9" y="138">J5</text>
<text x="241.8" y="139.9">GND</text>
<text x="55.9" y="149.5">J6</text>
<text x="90" y="146.9">GND</text>
<text x="56.3" y="155.8">Conn_01x03_Pin</text>
<text x="62.9" y="153.3">J2</text>
<text x="95.6" y="153.3">Conn_01x03_Pin</text>
<text x="102.3" y="150.7">J7</text>
<text x="105.3" y="154.7">1</text>
<text x="69.9" y="172.3">J3</text>
</g>
<g font-size="1.8" fill="#a90000">
<text x="38" y="34.7">3</text>
<text x="82.9" y="31.8" transform="rotate(-90 82.9 31.8)">2</text>
<text x="126.3" y="34.7">37</text>
<text x="126.3" y="37.2">36</text>
<text x="149.6" y="41.3" transform="rotate(-90 149.6 41.3)">2</text>
<text x="158.5" y="41.3" transform="rotate(-90 158.5 41.3)">2</text>
<text x="38" y="42.3">8</text>
<text x="38" y="44.8">9</text>
<text x="126.3" y="42.3">14</text>
<text x="126.3" y="44.8">13</text>
<text x="37.4" y="49.9">32</text>
<text x="37.4" y="52.5">33</text>
<text x="126.3" y="49.9">27</text>
<text x="126.3" y="52.5">39</text>
<text x="37.4" y="55">34</text>
<text x="37.4" y="57.5">35</text>
<text x="126.3" y="55">38</text>
<text x="126.3" y="57.5">15</text>
<text x="149.6" y="54" transform="rotate(-90 149.6 54)">1</text>
<text x="158.5" y="54" transform="rotate(-90 158.5 54)">1</text>
<text x="126.9" y="60.1">4</text>
<text x="126.9" y="62.6">5</text>
<text x="126.9" y="65.2">6</text>
<text x="126.3" y="70.2">12</text>
<text x="126.9" y="67.7">7</text>
<text x="126.3" y="72.8">17</text>
<text x="126.3" y="75.3">18</text>
<text x="126.3" y="77.9">19</text>
<text x="126.3" y="80.4">20</text>
<text x="126.3" y="82.9">21</text>
<text x="126.3" y="85.5">22</text>
<text x="126.3" y="88">10</text>
<text x="126.3" y="90.6">11</text>
<text x="126.3" y="93.1">23</text>
<text x="126.3" y="95.6">31</text>
<text x="37.4" y="100.7">28</text>
<text x="126.3" y="98.2">26</text>
<text x="126.3" y="100.7">16</text>
<text x="37.4" y="103.3">29</text>
<text x="37.4" y="105.8">30</text>
<text x="126.3" y="103.3">24</text>
<text x="126.3" y="105.8">25</text>
<text x="82.9" y="110.6" transform="rotate(-90 82.9 110.6)">1</text>
<text x="50.7" y="124.2">4</text>
<text x="50.7" y="131.8">1</text>
<text x="50.7" y="129.3">2</text>
<text x="50.7" y="126.7">3</text>
<text x="85" y="130.6">3</text>
<text x="97.7" y="130.6">2</text>
<text x="50.7" y="136.9">3</text>
<text x="50.7" y="134.4">4</text>
<text x="91.8" y="137.9" transform="rotate(-90 91.8 137.9)">1</text>
<text x="50.7" y="142">1</text>
<text x="50.7" y="139.4">2</text>
<text x="50.7" y="149.6">2</text>
<text x="50.7" y="147.1">3</text>
<text x="50.7" y="144.5">4</text>
<text x="50.7" y="152.1">1</text>
<text x="66" y="157.2">1</text>
<text x="66" y="159.8">2</text>
<text x="105.3" y="157.2">2</text>
<text x="105.3" y="159.8">3</text>
<text x="66" y="162.3">3</text>
<text x="64.7" y="173.7">2</text>
<text x="64.7" y="171.2">3</text>
<text x="64.7" y="168.7">4</text>
<text x="64.7" y="176.3">1</text>
</g>
<g font-size="1.4" fill="#006464">
<text x="226.6" y="27.4">VBUS</text>
<text x="207.4" y="32.5">CC1</text>
<text x="207.4" y="35">DP1</text>
<text x="226.5" y="32.5">SBU2</text>
<text x="227.5" y="35">DN2</text>
<text x="207.4" y="37.6">DN1</text>
<text x="207.4" y="40.1">SBU1</text>
<text x="227.5" y="37.6">DP2</text>
<text x="227.5" y="40.1">CC2</text>
<text x="225.2" y="45.2">SHIELD</text>
<text x="227.4" y="47.7">GND</text>
</g>
<g font-size="1.4" fill="#a90000">
<text x="231.9" y="26.4">A4_B9</text>
<text x="231.9" y="26.4">B</text>
<text x="234.4" y="26.4">A</text>
<text x="202.8" y="31.5">A5</text>
<text x="202.8" y="34">A6</text>
<text x="233.2" y="31.5">B8</text>
<text x="233.2" y="34">B7</text>
<text x="202.8" y="36.6">A7</text>
<text x="202.8" y="39.1">A8</text>
<text x="233.2" y="36.6">B6</text>
<text x="233.2" y="39.1">B5</text>
<text x="231.4" y="46.7">A1_B12</text>
<text x="231.4" y="46.7">B</text>
<text x="233.2" y="44.2">S1</text>
<text x="233.9" y="46.7">A</text>
<text x="234.2" y="44.2">2</text>
</g>
</svg>
